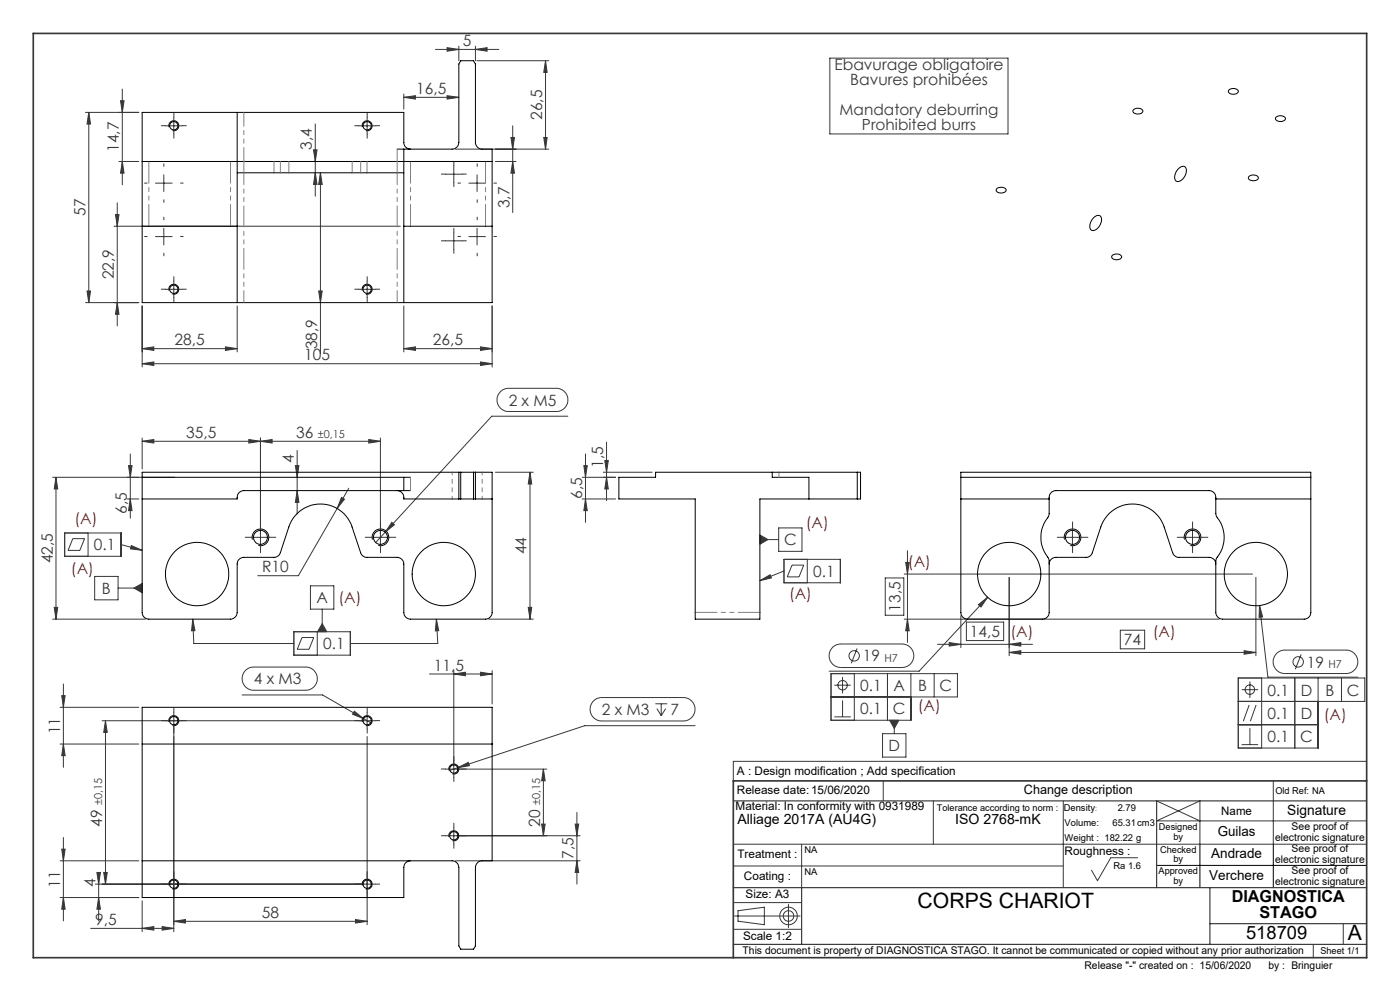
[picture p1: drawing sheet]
<svg xmlns="http://www.w3.org/2000/svg" width="420mm" height="297mm" viewBox="0 0 420 297" stroke-linecap="round" stroke-linejoin="round" font-family="sans-serif">
<g fill="none" stroke="#373737" stroke-width=".3">
<path d="M130.6 14.8h19M134.1 14.3l3.6 .5-3.6 .5zM137.7 13.8v4.4M142.6 14.8l3.5-.5v1zM142.6 13.8v4.4M143.1 18.2h21.5M163.7 18.2l.4 3.5h-1zM163.7 18.2v26.5M249 17.4h53.4v22.7h-53.4zM25.6 33.7h16M26.6 33.7l.6 3.5h-1.1zM26.6 33.7v57"/>
<path d="M36.2 30.2h1l-.5 3.5zM36.7 26.7v28.7M49.6 37.7h5M52.1 35.2v5M94.6 37.1v21.7M107.6 37.7h5M110.1 35.2v5M121.1 29.2l3.5-.5v1zM121.1 28.2v4.5M121.1 29.2h16.6M134.1 28.7l3.6 .5-3.6 .5zM153.8 37.7v26"/>
<path d="M35.7 48.4h5.9M36.7 48.4l.5 3.5h-1zM46.6 54.9h5M49.1 52.4v5M94.1 44.9h1l-.5 3.5zM94.6 51.8l.5 3.5h-1zM96.1 51.8l.6 3.5h-1.1zM96.1 51.8v54.2M133.6 52.2h5M136.1 49.7v5M136.6 44.7h28M140.7 54.9h4.9"/>
<path d="M143.1 52.4v5M148.6 48.4h6.2M153.3 41.2h1l-.5 3.5zM153.8 48.4l.5 3.5h-1zM163.1 41.2h1l-.4 3.5zM34.2 67.8h85.9M34.6 64.3h1.1l-.5 3.5zM35.2 60.8v36.9M46.6 70.9h5M49.1 68.4v5M133.6 72.2h5M136.1 69.7v5"/>
<path d="M140.7 70.9h4.9M143.1 68.4v5M25.6 90.7h16M26.1 87.2h1.1l-.6 3.5zM35.2 90.7l.5 3.5h-1.1zM42.7 91.7v18.3M49.6 86.7h5M52.1 84.2v5M71.2 91.7v13.8M95.6 87.2h1.1l-.6 3.5zM107.6 86.7h5M110.1 84.2v5"/>
<path d="M121.1 91.7v13.8M147.6 91.7v18.3M42.7 104.5l3.4-.5v1zM42.7 109l3.4-.5v1zM42.7 104.5h28.5M42.7 109h104.9M67.6 104l3.6 .5-3.6 .5zM121.1 104.5l3.5-.5v1zM121.1 104.5h26.5M144.1 108.5l3.5 .5-3.5 .5zM144.1 104l3.5 .5-3.5 .5zM150.2 117.3l.6-.5 1.5-.4h14.6a3.5 3.5 0 0 1 3.5 3.5 3.5 3.5 0 0 1-3.5 3.4h-14.3a3.5 3.5 0 0 1-3.3-2.1 3.5 3.5 0 0 1 .9-3.9z"/>
<path d="M38.6 139.6h1l-.5 3.4zM39.1 136.1v19.2M42.7 132.3l3.4-.6v1.1zM42.7 131.3v9.2M42.7 132.3h71.4M74.6 131.7l3.5 .6-3.5 .5zM78.1 131.3v32.2M78.1 132.3l3.5-.6v1.1zM88.6 139.6h1.1l-.6 3.4zM89.1 135v19.1M110.6 131.7l3.5 .6-3.5 .5zM114.1 131.3v32.2"/>
<path d="M170.4 124.7h-22.9l-31.9 34.8M175.2 139.6h1l-.6 3.4zM175.6 136.1v20.5M181.4 138h1.1l-.5 3.5zM182 132.5v17.5M15.8 143h36.6M16.8 143l.5 3.5h-1zM16.8 143v42.6M19.4 159.7h17v7h-17zM26.4 159.7v7M38.1 149.5h3.5M39.1 149.5l.5 3.5h-1z"/>
<path d="M89.1 147l.6 3.6h-1.1zM101.1 152.4l-11.6 20.1h-12.2M102.4 149.1l.9 .5-2.2 2.8zM104.6 146.3l-3.5 6.1M115.6 159.5l-2.9 3.1M117.5 156.6l.8 .7-2.7 2.2zM148.6 141.5h11.4M159 141.5l.5 3.6h-1zM159 141.5v44.1M174.7 149.5h10M174.7 143h10M175.6 149.5l.6 3.5h-1z"/>
<path d="M181 141.5h14.7M182 143l.5 3.5h-1.1zM233.6 158.2h7v7h-7zM321.7 158.5v5M357.8 158.5v5M21.8 161.4h3.6l-1.4 3.6h-3.6zM28.4 172.8h7v7h-7zM35.4 176.2h7.3M36.4 163.2l6.3 1.7M39.4 163.5l3.3 1.4-3.6-.4zM40.2 176.2l2.5-1.3v2.8zM75.6 161h5"/>
<path d="M93.1 175.6h7.1v7h-7.1zM111.7 161h4.9M228 174l3-1.7 .4 .9zM228 160.3l2.4 1.4-2.4 1.4zM228 161.7h5.6M235.2 167.6h16.9v7.1h-16.9zM235.2 171.1l-7.2 2.9M237.6 169.4h3.5l-1.4 3.5h-3.5zM242.2 167.6v7.1M265.6 173.2h5.5v11.2h-5.5zM271.3 172h104.4M271.7 168.6h1.1l-.6 3.4z"/>
<path d="M272.2 165.1v27.4M296.3 179l-20.6 22.2h-27M302.8 173v23.5M319.3 161h4.9M355.2 161h5.1M376.8 173v23.5M15.8 185.6h27.8M16.3 182h1l-.5 3.6zM57.8 185.6l.3 7.3h30.1M57.8 185.6l.7 3.4-1 .1zM88.2 189.3h16.9v7.1h-16.9zM90.6 191.1h3.5l-1.4 3.5h-3.5z"/>
<path d="M95.2 189.3v7.1M96.7 182.6v6.7M96.7 186.9l1.3 2.4h-2.7zM130.9 185.6l.4 7.3h-26.2M130.9 185.6l.7 3.4-1 .1zM146.6 185.6h13.4M158.5 182h1l-.5 3.6zM249.8 194l1.1-.8 1.3-.2h18.4a3.5 3.5 0 0 1 3.5 3.5 3.5 3.5 0 0 1-3.5 3.6h-18.4a3.5 3.5 0 0 1-3.2-2.3 3.5 3.5 0 0 1 .8-3.8zM257.1 194.3l-1.7 4.5M271.3 185.6h94.5M272.2 185.6l.6 3.5h-1.1zM281.2 193.1h28.5"/>
<path d="M284.8 192.6l3.5 .5-3.5 .5zM288.3 184.5v9.6M289.9 186.4h11.2v5.6h-11.2zM293.5 181.2l2.8-2.2-2 2.9zM302.8 193.1l3.4-.5v1zM302.8 195.5l3.4-.5v1.1zM302.8 195.5h74M336.1 188.9h7.3v5.5h-7.3zM373.2 195l3.6 .5-3.6 .6zM377.9 181.5l.9 3.4-1.1 .1zM377.9 181.5l2.5 21.4h27M383 195.8l.9-.6 1.3-.4h18.6a3.5 3.5 0 0 1 3.6 3.5 3.5 3.5 0 0 1-3.6 3.6h-18.4a3.5 3.5 0 0 1-3.2-2.3 3.5 3.5 0 0 1 .8-3.8z"/>
<path d="M390.3 196.1l-1.7 4.5M18 212h23.6M18.5 208.5h1l-.5 3.5zM19 205v25M31.6 216v49M31.6 216l.6 3.5h-1.1zM52.1 213.5v65.7M72.6 208.3h24.2l12.2 7.1M73.7 200.9l.6-.5 1.5-.5h15.9a3.5 3.5 0 0 1 3.5 3.5 3.5 3.5 0 0 1-3.5 3.5h-15.6a3.5 3.5 0 0 1-3.2-2.2 3.5 3.5 0 0 1 .8-3.8zM106.3 213.1l2.7 2.3-3.2-1.3zM109 215.4l2.2 1.2M110.1 213.5v5"/>
<path d="M112.6 216h-82M128.8 202h18.8M136.1 202l3.5-.5v1zM136.1 201v32M144.1 201.5l3.5 .5-3.5 .5zM147.6 201v10M177.9 210.2l1.1-.8 1.3-.3h24.7a3.5 3.5 0 0 1 3.5 3.5 3.5 3.5 0 0 1-3.5 3.5h-24.4a3.5 3.5 0 0 1-3.3-2.1 3.5 3.5 0 0 1 .6-3.8zM196.6 210.9h3.6M197.1 212.4l1.3 2.1M198.4 210.9v3.6M199.7 212.4l-1.3 2.1M208.5 217.5h-33.1l-38.1 12.6"/>
<path d="M250.3 205.3h4.9M250.3 214.8h4.9M252.8 202.9v4.9M252.8 209.9v4.9M256.3 201.9v14M264.8 219.9h7v7h-7zM266.2 201.9v14M266.9 215.9h2.8l-1.4 2.4zM268.3 215.9v4M273.3 201.9v14h-24v-14h37.9v7h-37.9M280.2 201.9v7M371.5 217.2h23.9"/>
<path d="M372.5 206.7h4.9M374.8 211.3l-1.8 4.8M375 204.2v5M375 218.2v5M376.8 211.3l-1.7 4.8M378.5 203.2v21M388.4 203.2v21M395.4 203.2v21h-23.9v-21h37.9v7h-37.9M402.4 203.2v7M18 223h23.6M19 223l.5 3.5h-1zM110.1 220.7v56.4"/>
<path d="M133.6 230.5h30.4M137.3 230.1l3.2-1.6 .3 1zM137.3 230.1l-2.4 .8M163 230.5v20M163 230.5l.5 3.5h-1zM265 234v6M372.5 223.2h4.9M382 234v19M410 228.2h-190v5.8M18 258h23.6M18.5 254.5h1l-.5 3.5zM19 251v25"/>
<path d="M133.6 250.5h40.5M136.1 248v5M136.6 258h37.5M162.5 247h1l-.5 3.5zM172.5 247h1.1l-.5 3.5zM173.1 243.5v21.5M173.1 258l.5 3.5h-1.1zM220 253h190M220 259.5h99M240.5 253v13M280 240v13M319 240v26"/>
<path d="M341.3 257.1h-8.1l-4 6.8-1.8-3.1M347 240l13 6M410 246h-63l13-6v13M19 269l.5 3.5h-1zM27.2 278.2h24.9M29.1 261.5h1l-.5 3.5zM29.6 262.1v13.9M29.6 269l.5 3.5h-1zM31.1 261.5h1.1l-.6 3.5zM41.6 269h-23.6M42.7 278.2l3.4-.5v1.1zM42.7 270v9.2"/>
<path d="M48.6 277.7l3.5 .5-3.5 .6zM52.1 276.1l3.5-.5v1zM52.1 276.1h58M106.6 275.6l3.5 .5-3.5 .5zM112.6 265h-84M220 278.5h20.5M220 270.5h20.5M220.3 274.5h19.7M221.4 272.9l7.9-1v5.2l-7.9-1zM236.5 271v7M403 276.8v6.2M394 283v4"/>
<circle cx="256.3" cy="196.6" r="1.55"/>
<circle cx="389.5" cy="198.4" r="1.55"/>
<circle cx="252.8" cy="205.4" r="1.41"/>
<circle cx="375" cy="206.7" r="1.42"/>
<circle cx="236.5" cy="274.5" r="1.58"/>
<circle cx="236.6" cy="274.5" r="2.63"/>
</g>
<g fill="none" stroke="#000" stroke-width=".3">
<path d="M50.7 38.1a1.5 1.5 0 0 1 1.3-1.9 1.5 1.5 0 0 1 1.6 1.6 1.5 1.5 0 0 1-1.8 1.4M108.7 38.1a1.5 1.5 0 0 1 1.3-1.9 1.5 1.5 0 0 1 1.6 1.6 1.5 1.5 0 0 1-1.9 1.4M340.1 32.8a1.83 1.83 0 0 1 2.8 .5 1.68 1.68 0 0 1-1.6 .9 1.68 1.68 0 0 1-1.4-1zM368.8 26.9a1.85 1.85 0 0 1 2.7 .5 1.68 1.68 0 0 1-1.5 .9 1.68 1.68 0 0 1-1.5-1zM382.8 35.1a1.83 1.83 0 0 1 2.8 .5 1.75 1.75 0 0 1-3-.1zM299 56.6a1.81 1.81 0 0 1 2.8 .4 1.73 1.73 0 0 1-3 0zM353.3 50.8a1.46 1.46 0 0 1 2.5-.4 3.3 3.3 0 0 1-2.6 4 1.87 1.87 0 0 1-.4-2.9zM374.8 52.8a1.8 1.8 0 0 1 2.7 .5 1.68 1.68 0 0 1-1.5 .9 1.68 1.68 0 0 1-1.5-1zM328.2 65.2a1.28 1.28 0 0 1 1.7-.6 1.28 1.28 0 0 1 .5 1.8 2.9 2.9 0 0 1-2.9 2.6 2.65 2.65 0 0 1 .7-3.8zM333.7 76.6a1.81 1.81 0 0 1 2.8 .4 1.73 1.73 0 0 1-3 0zM50.7 87.1a1.5 1.5 0 0 1 1.3-1.9 1.5 1.5 0 0 1 1.6 1.6 1.5 1.5 0 0 1-1.8 1.4M108.7 87.1a1.5 1.5 0 0 1 1.3-1.9 1.5 1.5 0 0 1 1.6 1.6 1.5 1.5 0 0 1-1.9 1.4"/>
<path d="M75.7 161.7a2.51 2.51 0 0 1 2.2-3.2 2.51 2.51 0 0 1 2.7 2.7 2.51 2.51 0 0 1-3.1 2.3M111.7 161.7a2.51 2.51 0 0 1 2.2-3.1 2.51 2.51 0 0 1 2.7 2.7 2.51 2.51 0 0 1-3.1 2.2M319.3 161.7a2.51 2.51 0 0 1 2.2-3.1 2.51 2.51 0 0 1 2.8 2.7 2.51 2.51 0 0 1-3.2 2.2M355.4 161.7a2.5 2.5 0 0 1 2.1-3.1 2.5 2.5 0 0 1 2.8 2.7 2.5 2.5 0 0 1-3.2 2.2M50.7 216.4a1.5 1.5 0 0 1 1.3-1.9 1.5 1.5 0 0 1 1.6 1.6 1.5 1.5 0 0 1-1.8 1.3M108.7 216.4a1.5 1.5 0 0 1 1.3-1.9 1.5 1.5 0 0 1 1.6 1.6 1.5 1.5 0 0 1-1.9 1.3M134.7 230.9a1.5 1.5 0 0 1 1.3-1.9 1.5 1.5 0 0 1 1.6 1.6 1.5 1.5 0 0 1-1.9 1.3M134.7 250.9a1.5 1.5 0 0 1 1.3-1.9 1.5 1.5 0 0 1 1.6 1.7 1.5 1.5 0 0 1-1.9 1.3M347 259.4h63M360 253v13M382 253v13M50.7 265.4a1.5 1.5 0 0 1 1.3-1.9 1.5 1.5 0 0 1 1.6 1.7 1.5 1.5 0 0 1-1.8 1.2"/>
<path d="M108.7 265.4a1.5 1.5 0 0 1 1.3-1.9 1.5 1.5 0 0 1 1.6 1.7 1.5 1.5 0 0 1-1.9 1.2"/>
</g>
<path d="M220 240h190M347 240v26M220 266h190M240.5 266v17M363 266v17M363 276.8h47M220 283h190" fill="none" stroke="#373737" stroke-width=".35"/>
<path d="M10 10h400v277h-400zM410 234h-190v53" fill="none" stroke="#373737" stroke-width=".5"/>
<g fill="none" stroke="#373737" stroke-width=".3" stroke-dasharray="30.5 1.3 1.3 1.3">
<path d="M49.7 37.7h-1.3M52.2 35.2v-1.3M54.7 37.7h1.2M107.7 37.7h-1.3M110.2 35.2v-1.3M112.7 37.7h1.2M44.2 54.9h-.8M49.2 49.9v-.8M49.2 59.9v.8M52.2 40.2v1.2M54.2 54.9h.8M110.2 40.2v1.2"/>
<path d="M133.7 52.2h-1.3M136.2 49.7v-1.3M136.2 54.7v1.2M138.2 54.9h-.8M138.7 52.2h1.2M143.2 49.9v-.8M143.2 59.9v.8M148.2 54.9h.8M44.2 70.9h-.8M49.2 65.9v-.8M49.2 75.9v.8M54.2 70.9h.8"/>
<path d="M133.7 72.2h-1.3M136.2 69.7v-1.3M136.2 74.7v1.2M138.2 70.9h-.8M138.7 72.2h1.2M143.2 65.9v-.8M143.2 75.9v.8M148.2 70.9h.8M49.7 86.7h-1.3M52.2 84.2v-1.3M52.2 89.2v1.2M54.7 86.7h1.2"/>
<path d="M107.7 86.7h-1.3M110.2 84.2v-1.3M110.2 89.2v1.2M112.7 86.7h1.2M78.2 158.5v-2.1M114.2 158.5v-2.1M321.8 158.5v-2.1M357.8 158.5v-2.1M75.7 161h-2.1M78.2 163.5v2.1M80.7 161h2.1M111.7 161h-2.1"/>
<path d="M114.2 163.5v2.1M116.7 161h2.1M319.3 161h-2.1M321.8 163.5v2.1M324.3 161h2.1M355.3 161h-2.1M357.8 163.5v2.1M360.3 161h2.1M49.7 216h-1.3M52.2 213.5v-1.3M52.2 218.5v1.2M54.7 216h1.2"/>
<path d="M107.7 216h-1.3M110.2 213.5v-1.3M110.2 218.5v1.2M112.7 216h1.2M133.7 230.5h-1.3M136.2 228v-1.3M136.2 233v1.2M138.7 230.5h1.2M133.7 250.5h-1.3M136.2 248v-1.3M136.2 253v1.2M138.7 250.5h1.2"/>
<path d="M49.7 265h-1.3M52.2 262.5v-1.3M52.2 267.5v1.2M54.7 265h1.2M107.7 265h-1.3M110.2 262.5v-1.3M110.2 267.5v1.2M112.7 265h1.2"/>
</g>
<g fill="#373737">
<path d="M228 174l3-1.7 .4 .9zM228 160.3l2.4 1.4-2.4 1.4z"/>
<path d="M67.6 104l3.6 .5-3.6 .5zM42.7 104.5l3.4-.5v1zM144.1 108.5l3.5 .5-3.5 .5zM42.7 109l3.4-.5v1zM134.1 28.7l3.6 .5-3.6 .5zM121.1 29.2l3.5-.5v1z"/>
<path d="M74.6 131.7l3.5 .6-3.5 .5zM42.7 132.3l3.4-.6v1.1z"/>
<path d="M102.4 149.1l-1.3 3.3 2.2-2.8zM117.5 156.6l-1.9 2.9 2.7-2.2zM78.1 132.3l3.5-.6v1.1zM110.6 131.7l3.5 .6-3.5 .5zM106.3 213.1l-.5 1 3.2 1.3zM137.3 230.1l3.5-.6-.3-1zM302.8 195.5l3.4-.5v1.1zM373.2 195l3.6 .5-3.6 .6zM293.5 181.2l.8 .7 2-2.9zM377.9 181.5l-.2 3.5 1.1-.1z"/>
<path d="M52.1 276.1l3.5-.5v1zM106.6 275.6l3.5 .5-3.5 .5z"/>
<path d="M136.1 202l3.5-.5v1zM144.1 201.5l3.5 .5-3.5 .5z"/>
<path d="M42.7 278.2l3.4-.5v1.1zM48.6 277.7l3.5 .5-3.5 .6z"/>
<path d="M94.6 51.8l.5 3.5h-1zM94.1 44.9h1l-.5 3.5zM153.8 48.4l.5 3.5h-1zM153.3 41.2h1l-.5 3.5zM36.7 48.4l.5 3.5h-1zM36.2 30.2h1l-.5 3.5zM163.1 41.2h1l-.4 3.5zM163.7 18.2l.4 3.5h-1z"/>
<path d="M272.2 185.6l.6 3.5h-1.1zM271.7 168.6h1.1l-.6 3.4z"/>
<path d="M89.1 147l.6 3.6h-1.1zM88.6 139.6h1.1l-.6 3.4zM158.5 182h1l-.5 3.6zM159 141.5l.5 3.6h-1zM39.1 149.5l.5 3.5h-1zM38.6 139.6h1l-.5 3.4zM175.6 149.5l.6 3.5h-1zM175.2 139.6h1l-.6 3.4z"/>
<path d="M16.3 182h1l-.5 3.6zM16.8 143l.5 3.5h-1z"/>
<path d="M34.6 64.3h1.1l-.5 3.5zM35.2 90.7l.5 3.5h-1.1zM26.6 33.7l.6 3.5h-1.1zM26.1 87.2h1.1l-.6 3.5zM96.1 51.8l.6 3.5h-1.1zM95.6 87.2h1.1l-.6 3.5zM19 223l.5 3.5h-1zM18.5 208.5h1l-.5 3.5z"/>
<path d="M19 269l.5 3.5h-1zM18.5 254.5h1l-.5 3.5z"/>
<path d="M181.4 138h1.1l-.5 3.5zM182 143l.5 3.5h-1.1z"/>
<path d="M29.1 261.5h1l-.5 3.5zM29.6 269l.5 3.5h-1zM172.5 247h1.1l-.5 3.5zM173.1 258l.5 3.5h-1.1zM163 230.5l.5 3.5h-1zM162.5 247h1l-.5 3.5zM31.6 216l.6 3.5h-1.1zM31.1 261.5h1.1l-.6 3.5z"/>
<path d="M134.1 14.3l3.6 .5-3.6 .5zM142.6 14.8l3.5-.5v1zM121.1 104.5l3.5-.5v1zM144.1 104l3.5 .5-3.5 .5z"/>
<path d="M284.8 192.6l3.5 .5-3.5 .5zM302.8 193.1l3.4-.5v1z"/>
<path d="M39.4 163.5l3.3 1.4-3.6-.4zM96.7 186.9l1.3 2.4h-2.7zM40.2 176.2l2.5 1.5v-2.8zM57.8 185.6l.7 3.4-1 .1zM130.9 185.6l.7 3.4-1 .1zM266.9 215.9l1.4 2.4 1.4-2.4z"/>
</g>
<g fill="none" stroke="#000" stroke-width=".3">
<path d="M71.2 33.7h49.9v9a1.99 1.99 0 0 0 2.1 2M71.2 33.7v57M71.2 33.7h-28.5v57h28.5M42.7 48.4h104.9M71.2 51.8h49.9M119.1 44.7h2M121.1 44.7h14.5a2.05 2.05 0 0 0 2.1-2v-23.5l.5-1h3.9l.5 1v23.5a2.05 2.05 0 0 0 2 2h3v46h-26.5M121.1 44.7v46M42.7 67.8h28.5M121.1 67.8h26.5M71.2 90.7h49.9M42.7 143h78.4"/>
<path d="M119.1 147a2.11 2.11 0 0 1 2 2.5h16.6M121.1 147h-48a2.07 2.07 0 0 0-1.9 2.5h-28.5M121.1 147h2.1M121.1 143h2.1M121.1 143v4M137.7 141.5h-95v42a1.99 1.99 0 0 0 1.9 2.1h24.5a2.05 2.05 0 0 0 2.1-2.1v-14.5a1.99 1.99 0 0 1 1.9-2h9.1a2.06 2.06 0 0 0 1.9-1.3l2.5-7.8a10 10 0 0 1 9.5-6.8 10 10 0 0 1 9.5 6.8l2.6 7.8a1.97 1.97 0 0 0 1.9 1.3h9a2.05 2.05 0 0 1 2 2v14.5a1.99 1.99 0 0 0 2.1 2.1h22.4a2.05 2.05 0 0 0 2-2.1v-42h-5M137.7 149.5h4.9M137.7 141.5h4.9M137.7 141.5v8M138.2 141.5v8M142.1 141.5v8M142.6 149.5h5"/>
<path d="M142.6 141.5v8M185.7 143h11v-1.5h61.5v8h-30.2v36.1h-19.4v-36.1h-22.9zM231.7 141.5v1.5h11v6.5M257.2 141.5v8M288.3 141.5h104.9v42a1.99 1.99 0 0 1-1.9 2.1h-24.6a2.05 2.05 0 0 1-2-2.1l.1-15.8a10.1 10.1 0 0 0 .3-12.7l-.4-1.1v-4.9a1.99 1.99 0 0 0-1.9-2h-46a2.05 2.05 0 0 0-2.1 2l-.1 5.5a10.1 10.1 0 0 0 0 13l.1 16a2.05 2.05 0 0 1-2 2.1h-22.4a1.99 1.99 0 0 1-2-2.1zM288.3 149.5h26.4M288.3 143h104.9M364.7 149.5h28.5M314.7 169a2.05 2.05 0 0 1 2.1-2h9a1.97 1.97 0 0 0 1.9-1.3l2.5-7.8a10 10 0 0 1 9.5-6.8 10 10 0 0 1 9.6 6.8l2.5 7.8a2.06 2.06 0 0 0 1.9 1.3h9.1a1.99 1.99 0 0 1 1.9 2M42.7 223h104.9M42.7 258h92.9a2.05 2.05 0 0 1 2.1 2v23.5l.5 1h3.9l.5-1v-23.5a2.05 2.05 0 0 1 2-2h3v-46h-104.9v57h78.4v-9a1.99 1.99 0 0 1 2.1-2"/>
<circle cx="52.1" cy="37.7" r="1.25"/>
<circle cx="110.1" cy="37.7" r="1.24"/>
<circle cx="52.1" cy="86.7" r="1.25"/>
<circle cx="110.1" cy="86.7" r="1.24"/>
<circle cx="59.1" cy="172" r="9.5"/>
<circle cx="78.1" cy="161" r="2.1"/>
<circle cx="114.1" cy="161" r="2.09"/>
<circle cx="133.1" cy="172" r="9.5"/>
<circle cx="302.7" cy="172" r="9.5"/>
<circle cx="321.8" cy="161" r="2.1"/>
<circle cx="357.7" cy="161" r="2.09"/>
<circle cx="376.8" cy="172" r="9.5"/>
<circle cx="52.1" cy="216" r="1.25"/>
<circle cx="110.1" cy="216" r="1.24"/>
<circle cx="136.1" cy="230.5" r="1.24"/>
<circle cx="136.1" cy="250.5" r="1.24"/>
<circle cx="52.1" cy="265" r="1.25"/>
<circle cx="110.1" cy="265" r="1.24"/>
</g>
<path d="M73.2 48.4v3.4M82.2 48.4v3.4M84.1 48.4v3.4M86.7 48.4v3.4M105.7 48.4v3.4M108.2 48.4v3.4M110.1 48.4v3.4M119.2 51.8v-3.4M119.2 44.7v3.7M123.2 143v4M233.7 141.5v1.5" fill="none" stroke="#808080" stroke-width=".3" stroke-dasharray="6.3 1.3 1.3 1.3 1.3 1.3"/>
<path d="M135.7 149.5v-8M144.7 141.5v8" fill="none" stroke="#808080" stroke-width=".3" stroke-dasharray="6.3 1.3 1.3 1.3 1.3 1.3" stroke-dashoffset="5.5"/>
<path d="M44.7 48.4v19.4M123.2 48.4v19.4M69.2 67.8v-19.4M145.7 67.8v-19.4M208.6 183.5h19.4" fill="none" stroke="#808080" stroke-width=".3" stroke-dasharray="6.3 1.3 1.3 1.3 1.3 1.3" stroke-dashoffset="-.2"/>
<path d="M73.2 51.8v38.9M119.2 51.8v38.9" fill="none" stroke="#808080" stroke-width=".3" stroke-dasharray="6.3 1.3 1.3 1.3 1.3 1.3" stroke-dashoffset="2.8"/>
<path d="M73.2 33.7v14.7" fill="none" stroke="#808080" stroke-width=".3" stroke-dasharray="6.3 1.3 1.3 1.3 1.3 1.3" stroke-dashoffset="2.2"/>
<g font-size="6.3">
<text x="275.3" y="272">CORPS CHARIOT</text>
<text x="404.4" y="281.6">A</text>
</g>
<text font-size="5.5" x="373.8" y="281.3">518709</text>
<g font-size="4.9">
<text x="369.5" y="270.3">DIAGNOSTICA</text>
<text x="377.8" y="275.2">STAGO</text>
</g>
<g font-size="4.7" fill="#373737">
<text x="138.9" y="13.8">5</text>
<text x="250.3" y="20.8">Ebavurage obligatoire</text>
<text x="124.9" y="28.2">16,5</text>
<text x="255.1" y="25.4">Bavures prohibées</text>
<text x="162.6" y="36" transform="rotate(-90 162.6 36)">26,5</text>
<text x="35.7" y="45.6" transform="rotate(-90 35.7 45.6)">14,7</text>
<text x="93.6" y="44.9" transform="rotate(-90 93.6 44.9)">3,4</text>
<text x="25.6" y="64.8" transform="rotate(-90 25.6 64.8)">57</text>
<text x="152.8" y="62.4" transform="rotate(-90 152.8 62.4)">3,7</text>
<text x="34.2" y="83.8" transform="rotate(-90 34.2 83.8)">22,9</text>
<text x="52.4" y="103.5">28,5</text>
<text x="91.3" y="108">105</text>
<text x="95.1" y="104.7" transform="rotate(-90 95.1 104.7)">38,9</text>
<text x="129.9" y="103.5">26,5</text>
<text x="152.6" y="121.6">2 x M5</text>
<text x="55.9" y="131.2">35,5</text>
<text x="88.9" y="131.2">36</text>
<text x="88.1" y="138.9" transform="rotate(-90 88.1 138.9)">4</text>
<text x="181" y="140.3" transform="rotate(-90 181 140.3)">1,5</text>
<text x="174.7" y="149.5" transform="rotate(-90 174.7 149.5)">6,5</text>
<text x="38.1" y="154" transform="rotate(-90 38.1 154)">6,5</text>
<text x="28.2" y="165">0.1</text>
<text x="158" y="166.1" transform="rotate(-90 158 166.1)">44</text>
<text x="235.2" y="163.5">C</text>
<text x="15.8" y="168.8" transform="rotate(-90 15.8 168.8)">42,5</text>
<text x="78.6" y="171.5">R10</text>
<text x="244" y="172.9">0.1</text>
<text x="30.6" y="178">B</text>
<text x="94.9" y="180.8">A</text>
<text x="270.1" y="183.3" transform="rotate(-90 270.1 183.3)">13,5</text>
<text x="291" y="191">14,5</text>
<text x="96.9" y="194.6">0.1</text>
<text x="337.2" y="193.4">74</text>
<text x="130.2" y="201">11,5</text>
<text x="258.8" y="198.2">19</text>
<text x="392" y="200.1">19</text>
<text x="76.1" y="205.1">4 x M3</text>
<text x="258.1" y="207.1">0.1</text>
<text x="268" y="207.1">A</text>
<text x="275.4" y="207.1">B</text>
<text x="281.9" y="207.1">C</text>
<text x="380.2" y="208.4">0.1</text>
<text x="390.2" y="208.4">D</text>
<text x="397.6" y="208.4">B</text>
<text x="404.1" y="208.4">C</text>
<text x="180.6" y="214.3">2 x M3</text>
<text x="201.1" y="214.3">7</text>
<text x="258.1" y="214.1">0.1</text>
<text x="267.9" y="214.1">C</text>
<text x="380.2" y="215.4">0.1</text>
<text x="390.2" y="215.4">D</text>
<text x="18" y="220.1" transform="rotate(-90 18 220.1)">11</text>
<text x="266.6" y="225.1">D</text>
<text x="380.2" y="222.4">0.1</text>
<text x="390.1" y="222.4">C</text>
<text x="30.6" y="247.8" transform="rotate(-90 30.6 247.8)">49</text>
<text x="162" y="247.8" transform="rotate(-90 162 247.8)">20</text>
<text x="172.1" y="257.4" transform="rotate(-90 172.1 257.4)">7,5</text>
<text x="18" y="266.1" transform="rotate(-90 18 266.1)">11</text>
<text x="28.6" y="265.9" transform="rotate(-90 28.6 265.9)">4</text>
<text x="78.6" y="275.1">58</text>
<text x="28.5" y="277.2">9,5</text>
</g>
<g font-size="4.7" fill="#f00">
<text x="22.3" y="157">(A)</text>
<text x="241.7" y="158.2">(A)</text>
<text x="21.3" y="172">(A)</text>
<text x="272.4" y="169.8">(A)</text>
<text x="236.7" y="179.4">(A)</text>
<text x="101.6" y="180.6">(A)</text>
<text x="303.1" y="190.8">(A)</text>
<text x="345.8" y="190.8">(A)</text>
<text x="275.3" y="213">(A)</text>
<text x="397.1" y="215.8">(A)</text>
</g>
<g font-size="4.6" fill="#373737">
<text x="251.9" y="34.5">Mandatory deburring</text>
<text x="258.6" y="39.1">Prohibited burrs</text>
</g>
<g font-size="4.2">
<text x="386.2" y="244.2">Signature</text>
<text x="221.2" y="247.1">Alliage 2017A (AU4G)</text>
<text x="286.6" y="247.1">ISO 2768-mK</text>
</g>
<g font-size="4.1">
<text x="365.3" y="250.5">Guilas</text>
<text x="363.4" y="257.2">Andrade</text>
<text x="362.8" y="263.7">Verchere</text>
</g>
<text font-size="3.9" x="307.2" y="238.1">Change description</text>
<g font-size="3.5">
<text x="221.1" y="232.2">A : Design modification ; Add specification</text>
<text x="221.1" y="238.1">Release date:15/06/2020</text>
<text x="220.7" y="242.8">Material: In conformity with 0931989</text>
<text x="366.4" y="244.2">Name</text>
<text x="221.2" y="257.2">Treatment :</text>
<text x="319.4" y="256.3">Roughness :</text>
<text x="223.2" y="263.7">Coating :</text>
<text x="223.7" y="269.2">Size: A3</text>
<text x="222.9" y="281.7">Scale 1:2</text>
</g>
<g font-size="3.3" fill="#373737">
<text x="95.3" y="131.2">±0,15</text>
<text x="265.3" y="198.3">H7</text>
<text x="398.5" y="200.1">H7</text>
<text x="30.7" y="241.3" transform="rotate(-90 30.7 241.3)">±0,15</text>
<text x="162" y="241.3" transform="rotate(-90 162 241.3)">±0,15</text>
</g>
<g font-size="3.2">
<text x="382.6" y="251.9">electronic signature</text>
<text x="387.5" y="248.8">See proof of</text>
<text x="387.5" y="255.5">See proof of</text>
<text x="382.6" y="258.7">electronic signature</text>
<text x="387.5" y="261.9">See proof of</text>
<text x="382.6" y="265.1">electronic signature</text>
<text x="222.8" y="285.9">This document is property of DIAGNOSTICA STAGO. It cannot be communicated or copied without any prior authorization</text>
<text x="325.3" y="290.5">Release &quot;-&quot; created on : 15/06/2020</text>
<text x="380.5" y="290.5">by : Bringuier</text>
</g>
<g font-size="2.8">
<text x="382.6" y="238">Old Ref: NA</text>
<text x="319.1" y="243">Density</text>
<text x="335.3" y="243">2.79</text>
<text x="319.4" y="247.5">Volume:</text>
<text x="333.7" y="247.5">65.31cm3</text>
<text x="347.7" y="248.8">Designed</text>
<text x="352" y="251.7">by</text>
<text x="241.3" y="255.7">NA</text>
<text x="319.4" y="252.1">Weight : 182.22 g</text>
<text x="348" y="255.5">Checked</text>
<text x="241.3" y="262.3">NA</text>
<text x="334" y="260.3">Ra 1.6</text>
<text x="347.6" y="262">Approved</text>
<text x="352" y="258.4">by</text>
<text x="352" y="264.8">by</text>
<text x="396.1" y="285.8">Sheet 1/1</text>
</g>
<text font-size="2.7" x="281.1" y="243.1">Tolerance according to norm :</text>
<text font-size="2.1" x="328.5" y="243">:</text>
</svg>
